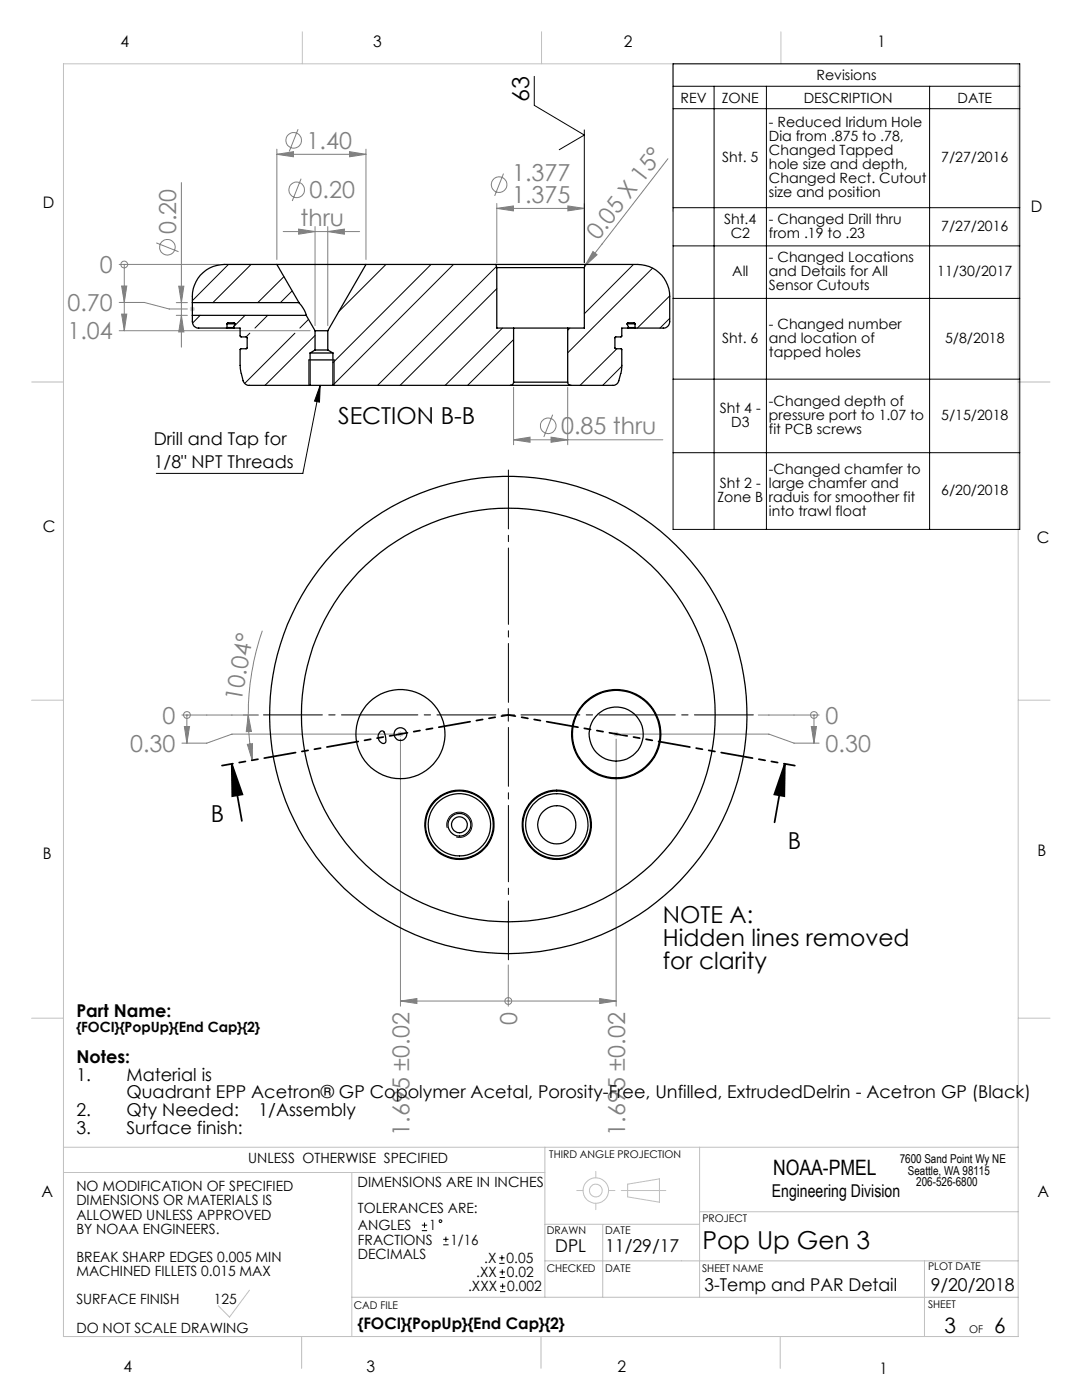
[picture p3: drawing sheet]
<svg xmlns="http://www.w3.org/2000/svg" width="216mm" height="279mm" viewBox="0 0 216 279" stroke-linecap="round" stroke-linejoin="round" font-family="sans-serif">
<g fill="none" stroke="#c0c0c0" stroke-width=".2">
<path d="M12.7 12.7h190.5v254h-190.5zM60.3 6.3v6.4M108.1 6.3v6.4M134.3 12.7v29.5M155.8 6.3v6.4M6.3 76.2h6.4M37.9 61.7h1M38 61.3l.7 .7M38.4 61.2v1M38.7 61.3l-.7 .7M203.2 76.2h6.3M6.3 139.7h6.4"/>
<path d="M203.2 139.7h6.3M79.4 146.5h1M79.6 146.2l.7 .7M79.9 146v1M80.3 146.2l-.7 .7M122.4 146.5h1.1M122.6 146.2l.7 .7M122.9 146v1M123.3 146.2l-.7 .7M6.3 203.2h6.4M203.2 203.2h6.3M12.7 229h190.5"/>
<path d="M12.7 234h96M70.2 234v32.7M108.7 229v29.9M115.1 237.6h1.2M118.9 233.8v1.3M121.4 237.6h1.3M124 237.6h8.9M125.2 236.3l6.4-1v4.6l-6.4-1zM139.6 229v29.9M49.8 257.5l-4 5.4-2.2-2.3M70.2 258.9h133M108.7 251.6h94.5"/>
<path d="M108.7 244.3h30.9M118.9 240.1v1.3M120.3 244.3v14.6M139.6 241.8h63.6M184.5 251.6v15.1M60.2 266.7v6.4M108 266.7v6.4M155.7 266.7v6.4"/>
<circle cx="118.9" cy="237.6" r="2.53"/>
<circle cx="118.9" cy="237.6" r="1.27"/>
</g>
<g fill="none" stroke="#808080" stroke-width=".2">
<path d="M36.2 36.4v32.9M55.2 30.8l3.4-.5v1zM55.2 29.8v22M55.2 30.8h17.8M59.5 25.8l-1.8 4.4M60.1 35.7l-1.8 4.4M69.7 30.3l3.3 .5-3.3 .5zM73 29.8v22M100.5 34.6l-1.8 4.5M133.3 31.7l-16.6 21.4M23.8 52.8h19.9M24.3 57.1h1l-.5 3.3z"/>
<path d="M24.8 52.8v13.2M24.8 52.8h.1M31.2 48.5l4.4 1.7M35.7 57.1h1l-.5 3.3zM56.5 46.2h15.3M59.6 45.7l3.3 .5-3.3 .5zM62.9 45.2v19.8M65.4 46.2l3.3-.5v1zM65.4 45.2v19.8M99.1 41.6l3.3-.5v1zM99.1 40.6v11.8M99.1 41.6h17.5"/>
<path d="M113.3 41.1l3.3 .5-3.3 .5zM116.6 40.6v11.8M118.3 50.2l.8 .6-2.4 2.3zM23.8 60.4h5l5 1.3h3.6M23.8 66h38.1M24.3 62.7h1l-.5 3.3zM35.2 62.9h2.2M35.2 60.4h2.2M36.2 62.9l.5 3.4h-1zM102.5 77.3v11.5M113.3 77.3v11.5M102.5 87.8l3.3-.6v1.1z"/>
<path d="M102.5 87.8h29.8M110 87.2l3.3 .6-3.3 .5zM110.3 82.8l-1.8 4.4M52.4 125.9a51.2 51.2 0 0 0-2.9 16.8M36.3 142.7h15.2M36.8 145h1l-.5 3.3zM37.3 142.7h.1M37.3 142.7v5.6M49.4 148.6l1-.2-.1 3.3zM49.5 142.7l.7 3.3h-1.1zM49.5 142.7a52.4 52.4 0 0 0 .8 9M78.9 146.5h-32.6l-5 1.8h-5"/>
<path d="M79.9 147.5v53.3M122.9 147.5v53.3M124 146.5h29.4l5 1.8h5M151.3 142.7h12.1M161.9 145h1l-.5 3.3zM162.4 142.7v5.6M162.4 142.7h.1M79.9 199.8l3.3-.5v1zM79.9 199.8h43M101.4 199.8h.1M101.4 192.6v8.2M119.7 199.3l3.2 .5-3.2 .5z"/>
<circle cx="58.6" cy="28" r="1.55"/>
<circle cx="59.2" cy="37.9" r="1.56"/>
<circle cx="99.6" cy="36.9" r="1.55"/>
<circle cx="24.8" cy="52.8" r=".68"/>
<circle cx="33.4" cy="49.3" r="1.55"/>
<circle cx="109.4" cy="85" r="1.55"/>
<circle cx="37.3" cy="142.7" r=".68"/>
<circle cx="162.4" cy="142.7" r=".68"/>
<circle cx="101.4" cy="199.8" r=".68"/>
</g>
<path d="M46.2 152.5l2.2 6-2 .4zM46.2 152.5l2.1 11.3M156.6 152.5l-.1 6.4-2-.4zM156.6 152.5l-2 11.6" fill="none" stroke="#000" stroke-width=".35"/>
<g fill="none" stroke="#000" stroke-width=".2">
<path d="M106.6 15.2v5.8l10 6-5 2.9M134.3 12.7h69.2v93h-69.2zM134.3 17.2h69.2M142.5 17.2v88.5M152.9 17.2v88.5M185.5 17.2v88.5M116.6 25.9v26.5M134.3 21.7h69.2M134.3 41.5h69.2M134.3 49.1h69.2M134.3 59.5h69.2M61.6 71.8v5.1"/>
<path d="M63.9 76.9l-3.5 17.6h-29.2M63.9 76.9l-.2 3.4-.9-.3zM66.7 71.8v5.1M134.3 75.7h69.2M134.3 90.3h69.2M100.2 142.7h2.5M101.4 141.4v2.5M89.3 165.2a2.52 2.52 0 0 1 2.2-3.1 2.52 2.52 0 0 1 2.7 2.8 2.52 2.52 0 0 1-3.2 2.1"/>
</g>
<path d="M79.9 146.5l-35.6 6.3M123 146.5l35.6 6.3" fill="none" stroke="#000" stroke-width=".35" stroke-dasharray="6.3 1.3 1.3 1.3 1.3 1.3" stroke-dashoffset="4.1"/>
<path d="M101.4 142.7l21.6 3.8M101.4 142.7l-21.5 3.8" fill="none" stroke="#000" stroke-width=".35" stroke-dasharray="6.3 1.3 1.3 1.3 1.3 1.3" stroke-dashoffset="4.9"/>
<path d="M98.9 142.7h-46.3M101.4 140.2v-46.4M101.4 145.2v46.3M103.9 142.7h46.4" fill="none" stroke="#000" stroke-width=".2" stroke-dasharray="15.2 1.3 1.3 1.3" stroke-dashoffset="3.5"/>
<path d="M61.6 71.8h5.1" fill="none" stroke="#000" stroke-width=".25"/>
<path d="M156.6 152.5l-.1 6.4-2-.4zM46.2 152.5l2.2 6-2 .4z" fill="#000"/>
<g fill="#808080">
<path d="M118.3 50.2l.8 .6-2.4 2.3z"/>
<path d="M36.8 145h1l-.5 3.3zM161.9 145h1l-.5 3.3z"/>
<path d="M49.5 142.7l.7 3.3h-1.1zM49.4 148.6l1-.2-.1 3.3z"/>
<path d="M119.7 199.3l3.2 .5-3.2 .5zM79.9 199.8l3.3-.5v1z"/>
<path d="M24.3 57.1h1l-.5 3.3zM24.3 62.7h1l-.5 3.3z"/>
<path d="M102.5 87.8l3.3-.6v1.1zM110 87.2l3.3 .6-3.3 .5z"/>
<path d="M55.2 30.8l3.4-.5v1zM69.7 30.3l3.3 .5-3.3 .5z"/>
<path d="M59.6 45.7l3.3 .5-3.3 .5zM65.4 46.2l3.3-.5v1z"/>
<path d="M36.2 62.9l.5 3.4h-1zM35.7 57.1h1l-.5 3.3z"/>
<path d="M99.1 41.6l3.3-.5v1zM113.3 41.1l3.3 .5-3.3 .5z"/>
</g>
<path d="M63.9 76.9l-.2 3.4-.9-.3z" fill="#000"/>
<g fill="none" stroke="#000" stroke-width=".25">
<path d="M55.2 52.8h-10.5a6.5 6.5 0 0 0-6.3 7.6M55.2 52.8h17.8M55.2 52.8l4.5 7.6M73 52.8l-7.6 13.2M73 52.8h26M99 52.8h17.8M99 52.8l.1 .6M99.1 53.4h17.5M99.1 53.4v12.1h3.4M116.6 53.4v12.1h-3.3M116.8 52.8h10.5a6.4 6.4 0 0 1 6.3 6.3v5.1a1.26 1.26 0 0 1-1.2 1.3h-5.6M116.8 52.8l-.2 .6"/>
<path d="M38.4 60.4v2.5M38.4 62.9v1.3a1.21 1.21 0 0 0 1.3 1.3h5.5M38.4 62.9h22.7M38.4 60.4h21.3M45.2 65.5h1.5M45.3 65.4l-.1 .1M45.3 64.6l.2-.2h1.2l.2 .3-.3 .6 .1 .2M45.3 65.4h1.3M45.3 64.6h1.6M45.3 64.6v.8M46.7 65.5h1.2v1.6l1.3 .1 .1 .2v2.1l-1.3 .1-.1 .2v3.7l.6 2.5a1.25 1.25 0 0 0 1.2 .9h12.2M59.7 60.4a5.2 5.2 0 0 1 1.4 2.5"/>
<path d="M61.1 62.9l1.8 3.1M61.9 70.4h4.5M61.9 76.9h4.5M61.9 70.4v6.5M62.9 66h2.5M62.9 69.8h2.5M62.9 66v3.8M62.9 69.8l-1 .6M65.4 69.8l1 .6M65.4 66v3.8M66.4 70.4v6.5M66.4 76.9h35.4"/>
<path d="M101.8 76.9h12.1M102.5 76.3a.66 .66 0 0 1-.7 .6M102.5 76.3h10.8M102.5 65.5h10.8M102.5 65.5v10.8M113.3 76.3a.6 .6 0 0 0 .6 .6M113.3 65.5v10.8M125.1 64.6h1.6M125.3 65.5h1.5M125.3 65.5h-1.2l-.1 1.7-1.3 .1v2.2l1.4 .2-.1 4-.5 2.3a1.17 1.17 0 0 1-1.2 .9h-8.4M125.4 65.4h1.3M126.7 65.4l.1 .1"/>
<path d="M126.7 64.6l-.2-.2h-1.2l-.2 .3 .3 .6-.1 .2M126.7 64.6v.8M75.9 146a.56 .56 0 0 1 .6-.1 .56 .56 0 0 1 .3 .6l.1 .6a.97 .97 0 0 1-.2 1.3 1.39 1.39 0 0 1-1.2-1 1.39 1.39 0 0 1 .4-1.4z"/>
<circle cx="79.9" cy="146.5" r="8.9"/>
<circle cx="79.9" cy="146.5" r="1.28"/>
<circle cx="101.4" cy="142.7" r="47.6"/>
<circle cx="101.4" cy="142.7" r="41.3"/>
<circle cx="122.9" cy="146.5" r="5.4"/>
<circle cx="123" cy="146.5" r="8.7"/>
<circle cx="123" cy="146.5" r="8.9"/>
<circle cx="91.7" cy="164.6" r="6.7"/>
<circle cx="91.7" cy="164.6" r="6.2"/>
<circle cx="91.7" cy="164.6" r="6.9"/>
<circle cx="91.7" cy="164.6" r="2.26"/>
<circle cx="91.7" cy="164.6" r="1.59"/>
<circle cx="111.1" cy="164.6" r="6.7"/>
<circle cx="111.1" cy="164.6" r="6.9"/>
<circle cx="111.1" cy="164.6" r="6.2"/>
<circle cx="111.1" cy="164.6" r="3.8"/>
</g>
<g fill="none" stroke="#000" stroke-width=".2">
<path d="M45.6 52.8l-7.2 7.2M50.1 52.8l-7.6 7.6M56.7 55.2l-5.3 5.2M58.3 58.1l-2.3 2.3M77 52.8l-9.4 9.4M86 52.8l-19.6 19.6M90.5 52.8l-24.1 24.1M99.1 53.2l-23.7 23.7M99.1 57.6l-19.3 19.3M126.4 52.8l-9.8 9.8M130.2 53.5l-16.9 16.9M133.6 59.1l-6.4 6.4"/>
<path d="M39.9 62.9l-1.5 1.6M48.9 62.9l-2.3 2.3M49.8 66.5l-.7 .7M53.4 62.9l-2.5 2.6M58.8 66.5l-10 10M61.6 63.7l-1.8 1.8M62.9 67l-10 9.9M100.3 65.5l-11.5 11.4M102.5 67.8l-9.2 9.1M113.7 65.5l-.4 .4M123.1 69.6l-7.4 7.3M124.1 73.1l-3.8 3.8"/>
<path d="M133.6 63.5l-1.9 2M84.2 245.6h1M84.2 244.5h1M84.7 244v1M88.4 248.4h1.1M88.4 247.3h1.1M89 246.8v1.1M99.6 252.1h1.1M99.6 251h1.1M99.7 255h1.1M99.7 253.9h1.1M99.8 257.8h1"/>
<path d="M99.8 256.7h1M100.2 250.5v1.1M100.2 253.3v1.1M100.3 256.2v1"/>
<circle cx="87.9" cy="243.7" r=".28"/>
</g>
<text font-size="4.9" x="140.2" y="249.3">Pop Up Gen 3</text>
<g font-size="4.7">
<text x="105.6" y="20.4" transform="rotate(-90 105.6 20.4)">63</text>
<text x="67.5" y="84.6">SECTION B-B</text>
<text x="42.1" y="164">B</text>
<text x="157.2" y="169.4">B</text>
<text x="132.3" y="184.3">NOTE A:</text>
<text x="132.3" y="188.8">Hidden lines removed</text>
<text x="132.3" y="193.3">for clarity</text>
</g>
<g font-size="4.7" fill="#808080">
<text x="61.2" y="29.7">1.40</text>
<text x="61.8" y="39.6">0.20</text>
<text x="102.2" y="36">1.377</text>
<text x="102.2" y="40.6">1.375</text>
<text x="35.1" y="46.8" transform="rotate(-90 35.1 46.8)">0.20</text>
<text x="60" y="45.2">thru</text>
<text x="119.3" y="48.1" transform="rotate(-52 119.3 48.1)">0.05 X 15°</text>
<text x="19.9" y="54.5">0</text>
<text x="13.4" y="62.1">0.70</text>
<text x="13.4" y="67.7">1.04</text>
<text x="112" y="86.7">0.85 thru</text>
<text x="48.2" y="140" transform="rotate(-80 48.2 140)">10.04°</text>
<text x="32.4" y="144.4">0</text>
<text x="164.7" y="144.4">0</text>
<text x="26" y="150.1">0.30</text>
<text x="164.7" y="150.1">0.30</text>
<text x="103.2" y="204.7" transform="rotate(-90 103.2 204.7)">0</text>
<text x="81.7" y="226.6" transform="rotate(-90 81.7 226.6)">1.695 ±0.02</text>
<text x="124.7" y="226.6" transform="rotate(-90 124.7 226.6)">1.695 ±0.02</text>
</g>
<g font-size="4.2">
<text x="154.3" y="234.4">NOAA-PMEL</text>
<text x="188.4" y="266">3</text>
<text x="198.4" y="266">6</text>
</g>
<g font-size="3.5">
<text x="30.7" y="88.9">Drill and Tap for</text>
<text x="30.7" y="93.4">1/8&quot; NPT Threads</text>
<text x="15.2" y="203">Part Name:</text>
<text x="15.2" y="212.2">Notes:</text>
<text x="15.2" y="215.7">1.</text>
<text x="25.2" y="215.7">Material is</text>
<text x="25.2" y="219.2">Quadrant EPP Acetron® GP Copolymer Acetal, Porosity-Free, Unfilled, ExtrudedDelrin - Acetron GP (Black)</text>
<text x="15.2" y="222.7">2.</text>
<text x="15.2" y="226.3">3.</text>
<text x="25.2" y="222.7">Qty Needed:</text>
<text x="25.2" y="226.3">Surface finish:</text>
<text x="51.6" y="222.7">1/Assembly</text>
<text x="154" y="239">Engineering Division</text>
<text x="110.8" y="249.9">DPL</text>
<text x="120.8" y="249.9">11/29/17</text>
<text x="140.6" y="257.7">3-Temp and PAR Detail</text>
<text x="185.7" y="257.7">9/20/2018</text>
</g>
<g font-size="3.2">
<text x="24.1" y="9.4">4</text>
<text x="74.5" y="9.4">3</text>
<text x="124.5" y="9.4">2</text>
<text x="175.1" y="9.4">1</text>
<text x="8.5" y="41.5">D</text>
<text x="205.7" y="42.3">D</text>
<text x="8.5" y="106.3">C</text>
<text x="206.9" y="108.3">C</text>
<text x="8.5" y="171.5">B</text>
<text x="207" y="170.9">B</text>
<text x="8.3" y="239">A</text>
<text x="207" y="239">A</text>
<text x="71.4" y="265.2">{FOCI}{PopUp}{End Cap}{2}</text>
<text x="24.6" y="273.8">4</text>
<text x="73.1" y="273.9">3</text>
<text x="123.2" y="273.8">2</text>
<text x="175.5" y="274.1">1</text>
</g>
<g font-size="2.8">
<text x="162.9" y="16">Revisions</text>
<text x="135.8" y="20.5">REV</text>
<text x="144" y="20.5">ZONE</text>
<text x="160.4" y="20.5">DESCRIPTION</text>
<text x="191.1" y="20.5">DATE</text>
<text x="153.4" y="25.3">- Reduced Iridum Hole</text>
<text x="153.4" y="28.1">Dia from .875 to .78,</text>
<text x="144.1" y="32.3">Sht. 5</text>
<text x="153.4" y="30.9">Changed Tapped</text>
<text x="153.4" y="33.8">hole size and depth,</text>
<text x="187.8" y="32.3">7/27/2016</text>
<text x="153.4" y="36.6">Changed Rect. Cutout</text>
<text x="153.4" y="39.4">size and position</text>
<text x="144.5" y="44.6">Sht.4</text>
<text x="145.8" y="47.5">C2</text>
<text x="153.4" y="44.6">- Changed Drill thru</text>
<text x="153.4" y="47.5">from .19 to .23</text>
<text x="187.8" y="46">7/27/2016</text>
<text x="153.4" y="52.3">- Changed Locations</text>
<text x="146.1" y="55.1">All</text>
<text x="153.4" y="55.1">and Details for All</text>
<text x="153.4" y="57.9">Sensor Cutouts</text>
<text x="187" y="55.1">11/30/2017</text>
<text x="153.4" y="65.6">- Changed number</text>
<text x="144.1" y="68.4">Sht. 6</text>
<text x="153.4" y="68.4">and location of</text>
<text x="153.4" y="71.2">tapped holes</text>
<text x="188.6" y="68.4">5/8/2018</text>
<text x="143.7" y="82.4">Sht 4 -</text>
<text x="153.4" y="81">-Changed depth of</text>
<text x="153.4" y="83.8">pressure port to 1.07 to</text>
<text x="187.8" y="83.8">5/15/2018</text>
<text x="145.9" y="85.2">D3</text>
<text x="153.4" y="86.6">fit PCB screws</text>
<text x="153.4" y="94.5">-Changed chamfer to</text>
<text x="143.1" y="100.2">Zone B</text>
<text x="143.7" y="97.4">Sht 2 -</text>
<text x="153.4" y="97.4">large chamfer and</text>
<text x="153.4" y="100.2">raduis for smoother fit</text>
<text x="187.8" y="98.8">6/20/2018</text>
<text x="153.4" y="103">into trawl float</text>
<text x="15.2" y="206">{FOCI}{PopUp}{End Cap}{2}</text>
<text x="49.5" y="232.2">UNLESS OTHERWISE SPECIFIED</text>
<text x="15.2" y="237.7">NO MODIFICATION OF SPECIFIED</text>
<text x="71.3" y="236.9">DIMENSIONS ARE IN INCHES</text>
<text x="15.2" y="240.6">DIMENSIONS OR MATERIALS IS</text>
<text x="15.2" y="243.4">ALLOWED UNLESS APPROVED</text>
<text x="71.4" y="242">TOLERANCES ARE:</text>
<text x="71.4" y="245.6">ANGLES</text>
<text x="85.6" y="245.6">1</text>
<text x="15.2" y="246.2">BY NOAA ENGINEERS.</text>
<text x="15.2" y="251.9">BREAK SHARP EDGES 0.005 MIN</text>
<text x="71.4" y="251.2">DECIMALS</text>
<text x="71.4" y="248.4">FRACTIONS</text>
<text x="89.9" y="248.4">1/16</text>
<text x="15.2" y="254.7">MACHINED FILLETS 0.015 MAX</text>
<text x="93.4" y="257.7">.XXX</text>
<text x="95" y="254.9">.XX</text>
<text x="96.6" y="252.1">.X</text>
<text x="101.1" y="252.1">0.05</text>
<text x="101.2" y="254.9">0.02</text>
<text x="101.2" y="257.7">0.002</text>
<text x="15.2" y="260.3">SURFACE FINISH</text>
<text x="42.7" y="260.3">125</text>
<text x="15.2" y="266">DO NOT SCALE DRAWING</text>
</g>
<g font-size="2.4">
<text x="179.5" y="232.2">7600 Sand Point Wy NE</text>
<text x="181.2" y="234.4">Seattle, WA 98115</text>
<text x="182.8" y="236.7">206-526-6800</text>
</g>
<g font-size="2.1">
<text x="109.6" y="231.2">THIRD ANGLE PROJECTION</text>
<text x="140.2" y="243.8">PROJECT</text>
<text x="109.1" y="246.3">DRAWN</text>
<text x="120.8" y="246.3">DATE</text>
<text x="109.1" y="253.9">CHECKED</text>
<text x="120.8" y="253.9">DATE</text>
<text x="140.1" y="253.9">SHEET NAME</text>
<text x="185.2" y="253.5">PLOT DATE</text>
<text x="70.6" y="261.3">CAD FILE</text>
<text x="185.2" y="261.1">SHEET</text>
<text x="193.4" y="266">OF</text>
</g>
</svg>
